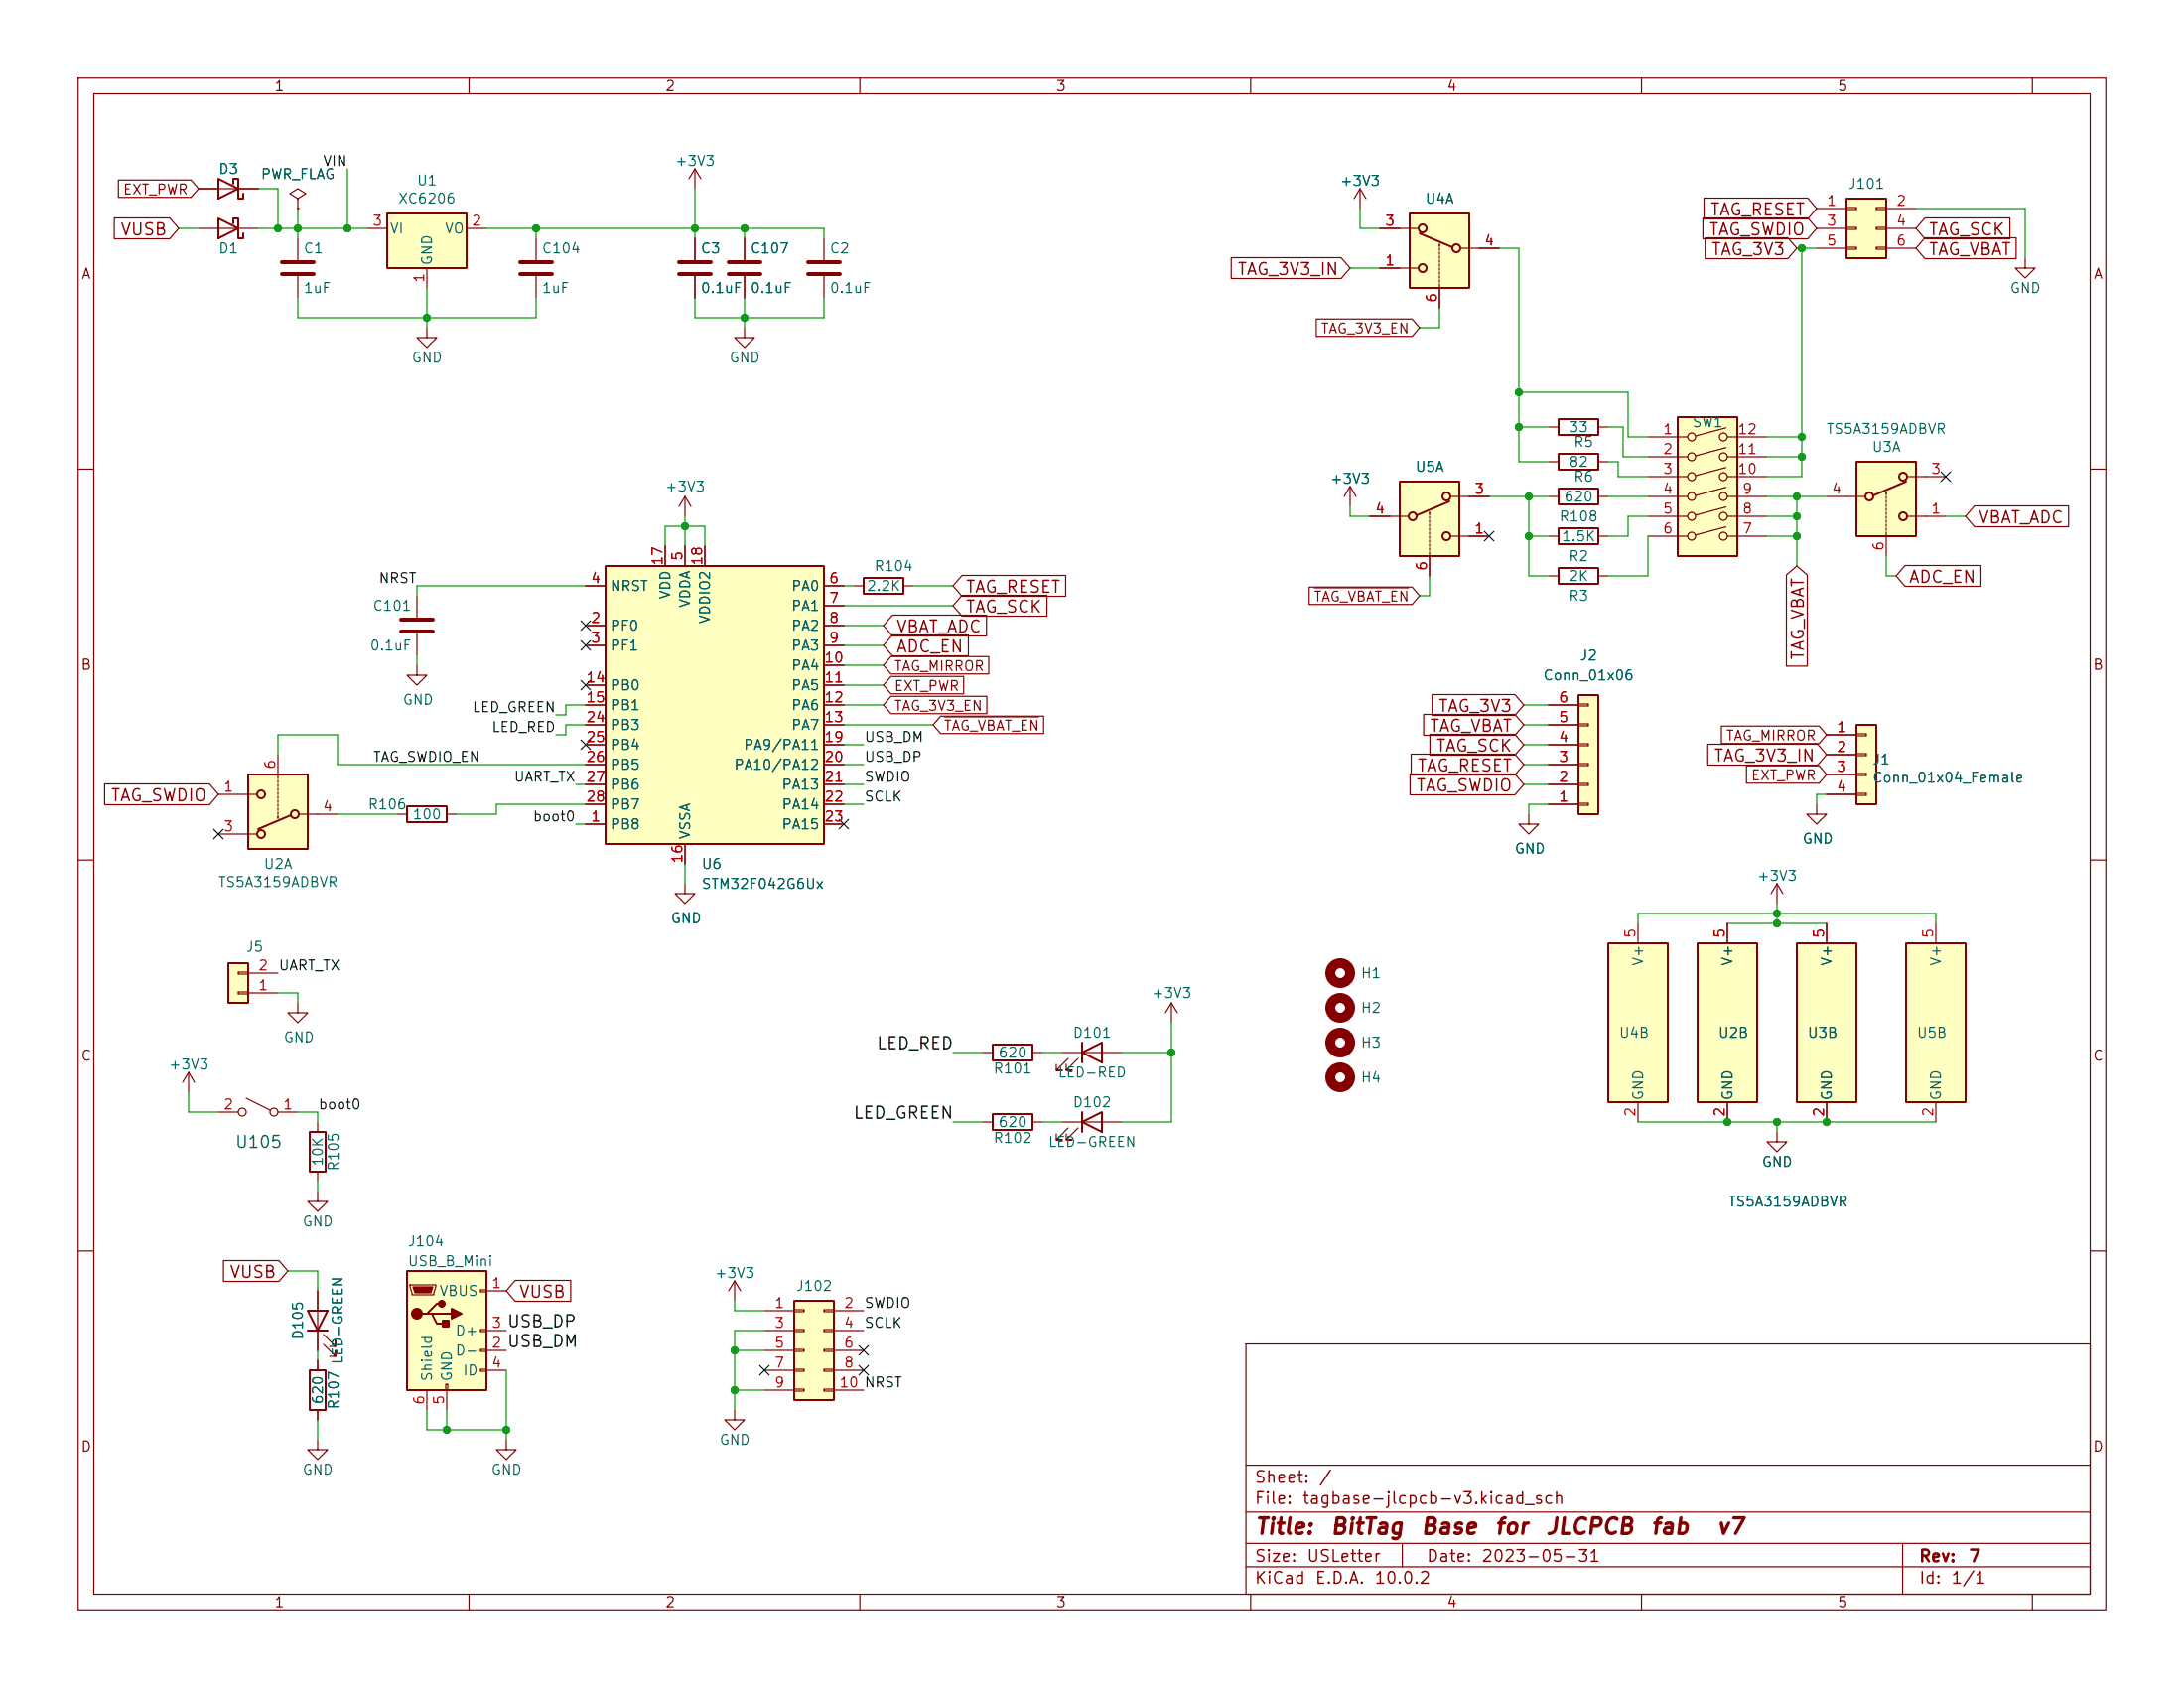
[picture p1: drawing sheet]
<svg xmlns="http://www.w3.org/2000/svg" width="279mm" height="216mm" viewBox="0 0 279 216" stroke-linecap="round" stroke-linejoin="round" font-family="sans-serif">
<g fill="none" stroke="#840000" stroke-width=".15">
<path d="M10 10h259.4v195.9h-259.4zM12 12h255.4v191.9h-255.4zM60 10v2M110 10v2M160 10v2M210 10v2M260 10v2M10 60h2M267.4 60h2M10 110h2M267.4 110h2M10 160h2"/>
<path d="M159.4 171.9h108v32h-108zM267.4 160h2M159.4 197.4h108M159.4 193.4h108M159.4 187.4h108M179.4 197.4v3M243.4 197.4v6.5M60 203.9v2M110 203.9v2M159.4 200.4h108M160 203.9v2M210 203.9v2"/>
<path d="M260 203.9v2"/>
</g>
<path d="M201.9 88.9h2.6v15.2h-2.6z" fill="#ffffc2"/>
<path d="M201.9 88.9h2.6v15.2h-2.6zM39.6 175.3h2.1v5h-2.1z" fill="none" stroke="#840000" stroke-width=".25"/>
<g fill="none" stroke="#840000" stroke-width=".15">
<path d="M198.1 97.8h3.8M198.1 95.3h3.8M198.1 92.7h3.8M198.1 90.2h3.8M201.9 97.7h1.3v.2h-1.3zM201.9 95.1h1.3v.3h-1.3zM201.9 92.6h1.3v.2h-1.3zM201.9 90h1.3v.3h-1.3zM198.1 102.9h3.8M198.1 100.3h3.8M201.9 102.7h1.3v.3h-1.3zM201.9 100.2h1.3v.3h-1.3z"/>
<path d="M40.6 174v1.3M40.6 180.3v1.3"/>
</g>
<path d="M52.1 162.6h10.1v15.2h-10.1z" fill="#ffffc2"/>
<path d="M52.1 162.6h10.1v15.2h-10.1zM54.6 168h.6l.7 1.3h1.2M55.2 168h2.6M56.5 166.8h-.6l-1.3 1.2h-.6" fill="none" stroke="#840000" stroke-width=".25"/>
<g fill="none" stroke="#840000" stroke-width=".15">
<path d="M38.1 25.4l1-.6-1-.7-1 .7 1 .6v1.3M38.1 26.7h.1M52.5 164.3h3.3v.3l-.3 1h-2.8zM54.6 177.8v2.5M57 177h.3v.8h-.3zM57.1 177.8v2.5M61.5 165h.7v.2h-.7zM61.5 170.1h.7v.2h-.7zM61.5 172.6h.7v.2h-.7zM61.5 175.1h.7v.3h-.7zM62.2 165.1h2.6M62.2 172.7h2.6"/>
<path d="M62.2 170.2h2.6M62.2 175.3h2.6M64.8 184.2v1.2h-1.3l1.3 1.3 1.2-1.3h-1.2"/>
</g>
<path d="M52.8 164.6h2.6l-.3 .8h-2z" fill="#840000" stroke="#840000" stroke-width=".15"/>
<g fill="#840000" stroke="#840000" stroke-width=".25">
<path d="M56.6 168.9h.8v.8h-.8z"/>
<path d="M57.8 167.4l1.3 .6-1.3 .7z"/>
<circle cx="53.3" cy="168" r=".63"/>
<circle cx="56.5" cy="166.8" r=".38"/>
</g>
<path d="M237.5 59.1h7.6v9.5h-7.6z" fill="#ffffc2"/>
<g fill="none" stroke="#840000" stroke-width=".15">
<path d="M233.7 63.5h4.8M241.3 63v.2M241.3 63.5v.3M241.3 64v.3M241.3 64.5v.3M241.3 65v.3M241.3 65.5v.3M241.3 66v.3M241.3 66.5v.3M241.3 67.1v.2M241.3 67.6v.2M241.3 68.1v3"/>
<path d="M244.1 61h4.8M244.1 66h4.8M27.9 142.2h2.6M31.5 140.5l3 1.5M35.6 142.2h2.5M40.6 152.4v1.3h-1.2l1.2 1.2 1.3-1.2h-1.3"/>
<circle cx="31" cy="142.2" r=".51"/>
<circle cx="35.1" cy="142.2" r=".51"/>
</g>
<g fill="none" stroke="#840000" stroke-width=".25">
<path d="M237.5 59.1h7.6v9.5h-7.6zM243.8 61.6l-4.2 1.8"/>
<circle cx="239.1" cy="63.5" r=".51"/>
<circle cx="243.5" cy="61" r=".51"/>
<circle cx="243.5" cy="66" r=".51"/>
</g>
<path d="M214.6 53.3h7.6v17.8h-7.6z" fill="#ffffc2"/>
<g fill="none" stroke="#840000" stroke-width=".15">
<path d="M210.8 55.9h5.1M210.8 58.4h5.1M220.8 54.7l-3.9 1.1M220.8 57.3l-3.9 1M220.8 59.8l-3.9 1M221 55.9h5.1M221 58.4h5.1M210.8 61h5.1M210.8 63.5h5.1M210.8 66h5.1M210.8 68.6h5.1M220.8 62.3l-3.9 1.1"/>
<path d="M220.8 64.8l-3.9 1.1M220.8 67.4l-3.9 1M221 61h5.1M221 63.5h5.1M221 66h5.1M221 68.6h5.1M24.1 137.2l.8 1.2M24.1 137.2l-.7 1.2M24.1 137.2v2.5M40.6 143.5v1.3M40.6 149.9v1.2"/>
<circle cx="216.4" cy="55.9" r=".51"/>
<circle cx="216.4" cy="58.4" r=".51"/>
<circle cx="220.5" cy="58.4" r=".51"/>
<circle cx="220.5" cy="55.9" r=".51"/>
<circle cx="216.4" cy="61" r=".51"/>
<circle cx="216.4" cy="63.5" r=".51"/>
<circle cx="216.4" cy="66" r=".51"/>
<circle cx="216.4" cy="68.6" r=".51"/>
<circle cx="220.5" cy="66" r=".51"/>
<circle cx="220.5" cy="63.5" r=".51"/>
<circle cx="220.5" cy="61" r=".51"/>
<circle cx="220.5" cy="68.6" r=".51"/>
</g>
<path d="M214.6 53.3h7.6v17.8h-7.6zM39.6 144.8h2.1v5.1h-2.1z" fill="none" stroke="#840000" stroke-width=".25"/>
<path d="M101.6 166.4h5.1v12.7h-5.1z" fill="#ffffc2"/>
<path d="M127 133.6h5.1v2h-5.1zM127 142.5h5.1v2h-5.1zM101.6 166.4h5.1v12.7h-5.1z" fill="none" stroke="#840000" stroke-width=".25"/>
<g fill="none" stroke="#840000" stroke-width=".15">
<path d="M125.7 134.6h1.3M132.1 134.6h1.2M125.7 143.5h1.3M132.1 143.5h1.2M94 163.8l-.8 1.3M94 163.8l.7 1.3M94 163.8v2.6M97.8 167.6h3.8M97.8 170.2h3.8M97.8 172.7h3.8M97.8 175.3h3.8M97.8 177.8h3.8"/>
<path d="M101.6 167.5h1.3v.3h-1.3zM101.6 170.1h1.3v.2h-1.3zM101.6 172.6h1.3v.2h-1.3zM101.6 175.1h1.3v.3h-1.3zM101.6 177.7h1.3v.2h-1.3zM105.4 167.5h1.3v.3h-1.3zM105.4 170.1h1.3v.2h-1.3zM105.4 172.6h1.3v.2h-1.3zM105.4 175.1h1.3v.3h-1.3zM105.4 177.7h1.3v.2h-1.3zM106.7 167.6h3.8M106.7 170.2h3.8"/>
<path d="M106.7 172.7h3.8M106.7 175.3h3.8M106.7 177.8h3.8M94 180.3v1.3h1.2l-1.2 1.3-1.3-1.3h1.3"/>
</g>
<path d="M236.2 25.4h5.1v7.6h-5.1z" fill="#ffffc2"/>
<path d="M236.2 25.4h5.1v7.6h-5.1zM110.5 73.9h5.1v2h-5.1z" fill="none" stroke="#840000" stroke-width=".25"/>
<g fill="none" stroke="#840000" stroke-width=".15">
<path d="M232.4 26.7h3.8M232.4 29.2h3.8M232.4 31.8h3.8M236.2 26.5h1.3v.3h-1.3zM236.2 29.1h1.3v.2h-1.3zM236.2 31.6h1.3v.3h-1.3zM240 26.5h1.3v.3h-1.3zM240 29.1h1.3v.2h-1.3zM240 31.6h1.3v.3h-1.3zM241.3 26.7h3.8M241.3 29.2h3.8M241.3 31.8h3.8"/>
<path d="M259.1 33v1.3h1.2l-1.2 1.3-1.3-1.3h1.3M109.2 74.9h1.3M115.6 74.9h1.2M227.3 113l-.7 1.3M227.3 113l.8 1.3M227.3 113v2.6M149.9 128.3l-.8 1.2M149.9 128.3l.7 1.2M149.9 128.3v2.5"/>
</g>
<g fill="none" stroke="#840000" stroke-width="1.3">
<circle cx="171.4" cy="128.9" r="1.27"/>
<circle cx="171.4" cy="124.5" r="1.27"/>
<circle cx="171.4" cy="133.3" r="1.27"/>
<circle cx="171.4" cy="137.8" r="1.27"/>
</g>
<path d="M77.5 72.4h27.9v35.6h-27.9z" fill="#ffffc2"/>
<path d="M77.5 72.4h27.9v35.6h-27.9z" fill="none" stroke="#840000" stroke-width=".25"/>
<g fill="none" stroke="#840000" stroke-width=".15">
<path d="M53.3 76.2v2.8M74.9 74.9h2.6M85.1 69.9v2.5M87.6 63.5v2.5M87.6 69.9v2.5M87.6 63.5l-.7 1.3M87.6 63.5l.8 1.3M90.2 69.9v2.5M105.4 74.9h2.5M105.4 77.5h2.5M53.3 85.1v1.3h1.3l-1.3 1.2-1.2-1.2h1.2M53.3 81v2.8"/>
<path d="M74.9 80h2.6M74.9 82.6h2.6M74.9 87.6h2.6M74.9 90.2h2.6M74.9 92.7h2.6M74.9 95.3h2.6M74.9 97.8h2.6M105.4 80h2.5M105.4 82.6h2.5M105.4 85.1h2.5M105.4 87.6h2.5M105.4 90.2h2.5"/>
<path d="M105.4 92.7h2.5M105.4 95.3h2.5M105.4 97.8h2.5M74.9 105.4h2.6M74.9 100.3h2.6M74.9 102.9h2.6M87.6 108v2.5M105.4 105.4h2.5M105.4 100.3h2.5M105.4 102.9h2.5M227.3 144.8v1.3h1.3l-1.3 1.2-1.2-1.2h1.2"/>
</g>
<path d="M51.3 79.2h4.1M51.3 80.8h4.1" fill="none" stroke="#840000" stroke-width=".51"/>
<path d="M217.2 120.7h7.6v20.3h-7.6z" fill="#ffffc2"/>
<path d="M217.2 120.7h7.6v20.3h-7.6z" fill="none" stroke="#840000" stroke-width=".25"/>
<path d="M95.2 30.5v2.8M95.2 35.3v2.8M221 118.1v2.6M221 141v2.5" fill="none" stroke="#840000" stroke-width=".15"/>
<path d="M93.2 33.5h4.1M93.2 35.1h4.1" fill="none" stroke="#840000" stroke-width=".51"/>
<path d="M205.7 120.7h7.7v20.3h-7.7z" fill="#ffffc2"/>
<path d="M205.7 120.7h7.7v20.3h-7.7z" fill="none" stroke="#840000" stroke-width=".25"/>
<path d="M88.9 21.6l-.8 1.3M88.9 21.6l.8 1.3M88.9 21.6v2.5M105.4 30.5v2.8M105.4 35.3v2.8M174 24.1l-.8 1.3M174 24.1l.8 1.3M174 24.1v2.6M209.5 118.1v2.6M209.5 141v2.5" fill="none" stroke="#840000" stroke-width=".15"/>
<path d="M103.4 33.5h4M103.4 35.1h4" fill="none" stroke="#840000" stroke-width=".51"/>
<path d="M237.5 92.7h2.5v10.2h-2.5z" fill="#ffffc2"/>
<path d="M237.5 92.7h2.5v10.2h-2.5z" fill="none" stroke="#840000" stroke-width=".25"/>
<path d="M172.7 62.2l-.7 1.3M172.7 62.2l.8 1.3M172.7 62.2v2.6M233.7 94h3.8M233.7 96.5h3.8M233.7 99.1h3.8M237.5 93.9h1.3v.2h-1.3zM237.5 96.4h1.3v.2h-1.3zM237.5 98.9h1.3v.3h-1.3zM232.4 102.9v1.2h1.3l-1.3 1.3-1.3-1.3h1.3M233.7 101.6h3.8M237.5 101.5h1.3v.2h-1.3z" fill="none" stroke="#840000" stroke-width=".15"/>
<path d="M179.1 61.6h7.6v9.5h-7.6z" fill="#ffffc2"/>
<g fill="none" stroke="#840000" stroke-width=".15">
<path d="M198.1 59.1h1.3M204.5 59.1h1.2M175.3 66h4.8M182.9 65.5v.3M182.9 66v.3M182.9 66.5v.3M182.9 67.1v.2M182.9 67.6v.2M182.9 68.1v.2M182.9 68.6v.2M182.9 69.1v.2M182.9 69.6v.3"/>
<path d="M182.9 70.1v.3M182.9 70.6v3.1M185.7 63.5h4.8M185.7 68.6h4.8M198.1 63.5h1.3M198.1 68.6h1.3M198.1 73.7h1.3M204.5 63.5h1.2M204.5 68.6h1.2M204.5 73.7h1.2M195.6 104.1v1.3h1.2l-1.2 1.3-1.3-1.3h1.3"/>
</g>
<g fill="none" stroke="#840000" stroke-width=".25">
<path d="M199.4 58h5.1v2.1h-5.1zM179.1 61.6h7.6v9.5h-7.6zM185.4 64.1l-4.2 1.8M199.4 72.6h5.1v2.1h-5.1zM199.4 67.6h5.1v2h-5.1zM199.4 62.5h5.1v2h-5.1z"/>
<circle cx="180.7" cy="66" r=".51"/>
<circle cx="185" cy="68.6" r=".51"/>
<circle cx="185" cy="63.5" r=".51"/>
</g>
<path d="M29.2 123.2h2.5v5.1h-2.5z" fill="#ffffc2"/>
<path d="M199.4 53.6h5.1v2h-5.1zM29.2 123.2h2.5v5.1h-2.5z" fill="none" stroke="#840000" stroke-width=".25"/>
<path d="M198.1 54.6h1.3M204.5 54.6h1.2M30.5 126.9h1.2v.2h-1.2zM30.5 124.3h1.2v.3h-1.2zM31.7 127h3.9M31.7 124.5h3.9" fill="none" stroke="#840000" stroke-width=".15"/>
<path d="M31.7 99.1h7.7v9.5h-7.7z" fill="#ffffc2"/>
<g fill="none" stroke="#840000" stroke-width=".15">
<path d="M35.6 96.5v3.1M35.6 99.8v.3M27.9 106.7h4.9M27.9 101.6h4.9M35.6 100.3v.3M35.6 100.8v.3M35.6 101.3v.3M35.6 101.9v.2M35.6 102.4v.2M35.6 102.9v.2M35.6 103.4v.2M35.6 103.9v.2"/>
<path d="M35.6 104.4v.2M38.4 104.1h4.8M38.1 128.3v1.2h1.3l-1.3 1.3-1.3-1.3h1.3M40.6 184.2v1.2h1.3l-1.3 1.3-1.2-1.3h1.2"/>
</g>
<g fill="none" stroke="#840000" stroke-width=".25">
<path d="M31.7 99.1h7.7v9.5h-7.7zM37.2 104.3l-4.2 1.7"/>
<circle cx="33.4" cy="106.7" r=".51"/>
<circle cx="33.4" cy="101.6" r=".51"/>
<circle cx="37.7" cy="104.1" r=".51"/>
</g>
<path d="M180.3 27.3h7.7v9.5h-7.7z" fill="#ffffc2"/>
<g fill="none" stroke="#840000" stroke-width=".15">
<path d="M25.4 29.2h7.6M25.4 24.1h7.6M88.9 30.5v2.8M88.9 35.3v2.8M176.5 29.2h4.9M176.5 34.3h4.9M184.1 31.2v.3M184.1 31.8v.2M184.1 32.3v.2M184.1 32.8v.2M184.1 33.3v.2M184.1 33.8v.2"/>
<path d="M184.1 34.3v.2M184.1 34.8v.3M184.1 35.3v.3M184.1 35.8v.3M184.1 36.3v3.1M186.9 31.8h4.9M95.2 41.9v1.3h1.3l-1.3 1.3-1.2-1.3h1.2M87.6 113v1.3h1.3l-1.3 1.3-1.2-1.3h1.2M135.9 134.6h7.6M136.7 135.4l-1.6 1.5h.8h-.8v-.8M137.9 135.4l-1.5 1.5h.8h-.8v-.8M135.9 143.5h7.6"/>
<path d="M136.7 144.3l-1.6 1.5h.8h-.8v-.8M137.9 144.3l-1.5 1.5h.8h-.8v-.8M40.6 165.1v7.6M41.4 172l1.5 1.5v-.8v.8h-.7M41.4 170.7l1.5 1.5v-.7v.7h-.7"/>
</g>
<g fill="none" stroke="#840000" stroke-width=".25">
<path d="M27.9 22.9l2.6 1.2-2.6 1.3zM27.9 27.9l2.6 1.3-2.6 1.3zM29.8 23.5v-.6h.7v2.5h.6v-.6M29.8 28.6v-.7h.7v2.6h.6v-.7M180.3 27.3h7.7v9.5h-7.7zM181.6 29.8l4.2 1.8M138.4 134.6l2.6-1.2v2.5zM138.4 133.4v2.5M138.4 143.5l2.6-1.3v2.6zM138.4 142.2v2.6M39.4 167.6h2.5l-1.3 2.6zM39.4 170.2h2.5"/>
<circle cx="182" cy="29.2" r=".51"/>
<circle cx="182" cy="34.3" r=".51"/>
<circle cx="186.3" cy="31.8" r=".51"/>
</g>
<path d="M86.9 33.5h4M86.9 35.1h4" fill="none" stroke="#840000" stroke-width=".51"/>
<path d="M243.8 120.7h7.7v20.3h-7.7z" fill="#ffffc2"/>
<path d="M243.8 120.7h7.7v20.3h-7.7z" fill="none" stroke="#840000" stroke-width=".25"/>
<path d="M247.6 118.1v2.6M247.6 141v2.5" fill="none" stroke="#840000" stroke-width=".15"/>
<path d="M229.9 120.7h7.6v20.3h-7.6z" fill="#ffffc2"/>
<path d="M52.1 103.1h5v2.1h-5zM229.9 120.7h7.6v20.3h-7.6z" fill="none" stroke="#840000" stroke-width=".25"/>
<path d="M68.6 30.5v2.8M68.6 35.3v2.8M50.8 104.1h1.3M57.1 104.1h1.3M233.7 118.1v2.6M233.7 141v2.5" fill="none" stroke="#840000" stroke-width=".15"/>
<path d="M66.5 33.5h4.1M66.5 35.1h4.1" fill="none" stroke="#840000" stroke-width=".51"/>
<path d="M49.5 27.3h10.2v7h-10.2z" fill="#ffffc2"/>
<path d="M49.5 27.3h10.2v7h-10.2z" fill="none" stroke="#840000" stroke-width=".25"/>
<g fill="none" stroke="#840000" stroke-width=".15">
<path d="M14.6 27.9h7.1l1.2 1.3-1.2 1.3h-7.1zM15.1 23h9.3l1 1.1-1 1.1h-9.3zM25.4 24.1h2.5M30.5 24.1h2.5M38.1 26.7h.1M38.1 30.5v2.8M38.1 35.3v2.8M47 29.2h2.5M54.6 34.3v2.5M59.7 29.2h2.5M88.9 30.5v2.8M88.9 35.3v2.8"/>
<path d="M95.2 30.5v2.8M95.2 35.3v2.8M157.5 33h14.1l1.1 1.3-1.1 1.3h-14.1zM176.5 29.2h2.6M176.5 34.3h2.6M184.1 36.8v2.6M189.2 31.8h2.6M217.9 27.9h13.4l1.1 1.3-1.1 1.3h-13.4zM218 25.3h13.3l1.1 1.4-1.1 1.3h-13.3zM218.1 30.4h10.6l1.2 1.4-1.2 1.3h-10.6zM246.3 27.9h10.8v2.6h-10.8l-1.2-1.3zM246.3 30.4h11.6v2.7h-11.6l-1.2-1.3z"/>
<path d="M54.6 41.9v1.3h1.3l-1.3 1.3-1.3-1.3h1.3M168.4 40.8h12.3l.9 1.1-.9 1.1h-12.3zM74.9 74.9h2.6M85.1 69.9v2.5M87.6 69.9v2.5M90.2 69.9v2.5M105.4 74.9h2.5M105.4 77.5h2.5M114.2 78.7h12v2.6h-12l-1.2-1.3zM123.1 76.1h10.8v2.7h-10.8l-1.2-1.3zM123.1 73.6h13.2v2.7h-13.2l-1.2-1.4zM167.5 75.1h13.2l.9 1.1-.9 1.1h-13.2z"/>
<path d="M168.1 75.2h12.1M175.3 66h2.5M182.9 71.1v2.6M188 68.6h2.5M188 63.5h2.5M228.5 73.5l1.4-1.1 1.3 1.1v11.7h-2.7zM243.7 72.3h9.7v2.7h-9.7l-1.1-1.3zM252.6 64.7h12v2.7h-12l-1.1-1.4zM74.9 97.8h2.6M74.9 95.3h2.6M74.9 92.7h2.6M74.9 90.2h2.6"/>
<path d="M74.9 80h2.6M74.9 82.6h2.6M74.9 87.6h2.6M105.4 97.8h2.5M105.4 95.3h2.5M105.4 92.7h2.5M105.4 90.2h2.5M105.4 80h2.5M105.4 82.6h2.5M105.4 85.1h2.5M105.4 87.6h2.5M114 86.5h9.3v2.2h-9.3l-1-1.1z"/>
<path d="M114 89.1h12.2v2.2h-12.2l-1-1.1zM114 84h12.5v2.2h-12.5l-1-1.1zM114.2 81.2h9.7v2.7h-9.7l-1.2-1.3zM120.3 91.6h13.2v2.2h-13.2l-.9-1.1zM120.8 91.7h12.1M180.4 99h13.4l1.1 1.3-1.1 1.4h-13.4zM180.5 96.5h13.3l1.1 1.3-1.1 1.3h-13.3zM182.1 91.4h11.7l1.1 1.3-1.1 1.3h-11.7zM182.9 93.9h10.9l1.1 1.4-1.1 1.3h-10.9zM183.2 88.8h10.6l1.1 1.4-1.1 1.3h-10.6zM198.1 97.8h3.8M198.1 95.3h3.8"/>
<path d="M198.1 92.7h3.8M198.1 90.2h3.8M218.5 95.2h14l1.2 1.3-1.2 1.4h-14zM220.2 92.9h12.5l1 1.1-1 1.1h-12.5zM223.4 97.9h9.3l1 1.2-1 1.1h-9.3zM233.7 94h3.8M233.7 96.5h3.8M233.7 99.1h3.8M13.4 100.3h13.4l1.1 1.3-1.1 1.3h-13.4zM74.9 102.9h2.6M74.9 100.3h2.6M74.9 105.4h2.6"/>
<path d="M87.6 108v2.5M105.4 102.9h2.5M105.4 100.3h2.5M105.4 105.4h2.5M198.1 102.9h3.8M198.1 100.3h3.8M221 118.1v2.6M233.7 118.1v2.6M233.7 101.6h3.8M221 141v2.5M233.7 141v2.5M28.6 161.2h7.1l1.1 1.4-1.1 1.3h-7.1z"/>
<path d="M40.6 165.1v2.5M40.6 170.2v2.5M40.6 174v1.3M65.9 163.8h7.1v2.6h-7.1l-1.1-1.3zM40.6 180.3v1.3"/>
</g>
<path d="M36.1 33.5h4M36.1 35.1h4" fill="none" stroke="#840000" stroke-width=".51"/>
<g fill="none" stroke="#009600" stroke-width=".15">
<path d="M22.9 29.2h2.5M33 29.2h14M33 24.1h2.6v5.1M38.1 26.7v3.8M38.1 38.1v2.5h30.5v-2.5M44.4 21.6v7.6M54.6 36.8v5.1M62.2 29.2h43.2v1.3M68.6 29.2v1.3M88.9 38.1v2.5h16.5v-2.5M88.9 24.1v6.4M95.2 29.2v1.3"/>
<path d="M95.2 38.1v3.8M172.7 34.3h3.8M174 26.7v2.5h2.5M184.1 39.4v2.5h-2.5M191.8 31.8h2.5v27.3h3.8M229.9 31.8h2.5M230.5 31.8v29.2h-4.4M245.1 26.7h14v6.3M194.3 50.2h14v5.7h2.5M194.3 54.6h3.8M205.7 54.6h1.9v3.8h3.2M205.7 59.1h1.3v1.9h3.8"/>
<path d="M226.1 58.4h4.4M226.1 55.9h4.4M74.9 74.9h-21.6v1.3M85.1 69.9v-2.6h5.1v2.6M87.6 66v3.9M107.9 74.9h1.3M107.9 77.5h14M116.8 74.9h5.1M172.7 64.8v1.2h2.6M182.9 73.7v2.5h-1.3M190.5 63.5h7.6M195.6 63.5v10.2h2.5"/>
<path d="M195.6 68.6h2.5M205.7 63.5h5.1M210.8 66h-2.5v2.6h-2.6M210.8 68.6v5.1h-5.1M226.1 63.5h7.6M226.1 66h3.8M226.1 68.6h3.8M229.9 63.5v8.9M241.3 71.1v2.6h1.3M248.9 66h2.6M35.6 96.5v-2.5h7.6v3.8h31.7M53.3 83.8v1.3"/>
<path d="M74.9 92.7h-2.5v1.3h-1.3M74.9 90.2h-2.5v1.2h-1.3M107.9 97.8h2.6M107.9 95.3h2.6M107.9 90.2h5.1M107.9 92.7h11.5M107.9 80h5.1M107.9 82.6h5.1M107.9 87.6h5.1M107.9 85.1h5.1M194.9 97.8h3.2M194.9 95.3h3.2"/>
<path d="M194.9 90.2h3.2M194.9 92.7h3.2M43.2 104.1h7.6M73.7 100.3h1.2M73.7 105.4h1.2M74.9 102.9h-11.4v1.2h-5.1M87.6 110.5v2.5M107.9 100.3h2.6M107.9 102.9h2.6M194.9 100.3h3.2M198.1 102.9h-2.5v1.2M209.5 118.1v-1.3h38.1v1.3"/>
<path d="M221 118.1h12.7M227.3 115.6v2.5M233.7 101.6h-1.3v1.3M24.1 139.7v2.5h3.8M35.6 127h2.5v1.3M121.9 134.6h3.8M133.3 134.6h2.6M143.5 134.6h6.4M149.9 130.8v12.7h-6.4M38.1 142.2h2.5v1.3M40.6 151.1v1.3M121.9 143.5h3.8"/>
<path d="M133.3 143.5h2.6M209.5 143.5h38.1M227.3 143.5v1.3M36.8 162.6h3.8v2.5M40.6 172.7v1.3M64.8 175.3v8.9M94 172.7h3.8M94 166.4v1.2h3.8M94 177.8h3.8M97.8 170.2h-3.8v10.1M40.6 181.6v2.6M54.6 180.3v2.6h10.2"/>
<path d="M57.1 180.3v2.6"/>
</g>
<g fill="none" stroke="#000084" stroke-width=".15">
<path d="M74.3 79.4l1.2 1.2M75.5 79.4l-1.2 1.2M189.9 68l1.2 1.2M191.1 68l-1.2 1.2M248.3 60.4l1.2 1.2M249.5 60.4l-1.2 1.2M74.3 87l1.2 1.2M74.3 81.9l1.2 1.3M74.3 94.6l1.2 1.3M75.5 87l-1.2 1.2M75.5 81.9l-1.2 1.3M75.5 94.6l-1.2 1.3"/>
<path d="M27.3 106.1l1.2 1.2M28.5 106.1l-1.2 1.2M107.3 104.8l1.3 1.2M108.6 104.8l-1.3 1.2M97.2 174.7l1.2 1.2M98.4 174.7l-1.2 1.2M109.9 172.1l1.2 1.2M109.9 174.7l1.2 1.2M111.1 172.1l-1.2 1.2M111.1 174.7l-1.2 1.2"/>
</g>
<g fill="#009600" stroke="#009600" stroke-width=".13">
<circle cx="230.5" cy="58.4" r=".46"/>
<circle cx="230.5" cy="55.9" r=".46"/>
<circle cx="229.9" cy="63.5" r=".46"/>
<circle cx="229.9" cy="68.6" r=".46"/>
<circle cx="229.9" cy="66" r=".46"/>
<circle cx="230.5" cy="31.8" r=".46"/>
<circle cx="227.3" cy="116.8" r=".46"/>
<circle cx="227.3" cy="118.1" r=".46"/>
<circle cx="149.9" cy="134.6" r=".46"/>
<circle cx="227.3" cy="143.5" r=".46"/>
<circle cx="233.7" cy="143.5" r=".46"/>
<circle cx="221" cy="143.5" r=".46"/>
<circle cx="195.6" cy="63.5" r=".46"/>
<circle cx="194.3" cy="50.2" r=".46"/>
<circle cx="194.3" cy="54.6" r=".46"/>
<circle cx="195.6" cy="68.6" r=".46"/>
<circle cx="44.4" cy="29.2" r=".46"/>
<circle cx="38.1" cy="29.2" r=".46"/>
<circle cx="54.6" cy="40.6" r=".46"/>
<circle cx="35.6" cy="29.2" r=".46"/>
<circle cx="95.2" cy="40.6" r=".46"/>
<circle cx="88.9" cy="29.2" r=".46"/>
<circle cx="68.6" cy="29.2" r=".46"/>
<circle cx="95.2" cy="29.2" r=".46"/>
<circle cx="87.6" cy="67.3" r=".46"/>
<circle cx="94" cy="177.8" r=".46"/>
<circle cx="94" cy="172.7" r=".46"/>
<circle cx="57.1" cy="182.9" r=".46"/>
<circle cx="64.8" cy="182.9" r=".46"/>
</g>
<g font-size="2" fill="#840000">
<text x="160.4" y="196.7">Title:</text>
<text x="170.1" y="196.7">BitTag</text>
<text x="181.6" y="196.7">Base</text>
<text x="191.1" y="196.7">for</text>
<text x="197.6" y="196.7">JLCPCB</text>
<text x="211.1" y="196.7">fab</text>
<text x="219.5" y="196.7">v7</text>
</g>
<g font-size="1.5" fill="#840000">
<text x="218.7" y="27.9">TAG_RESET</text>
<text x="15.3" y="30.5">VUSB</text>
<text x="158.2" y="35.6">TAG_3V3_IN</text>
<text x="218.5" y="30.5">TAG_SWDIO</text>
<text x="218.8" y="33">TAG_3V3</text>
<text x="246.6" y="30.5">TAG_SCK</text>
<text x="246.6" y="33">TAG_VBAT</text>
<text x="253" y="67.3">VBAT_ADC</text>
<text x="123.4" y="76.2">TAG_RESET</text>
<text x="244.1" y="74.9">ADC_EN</text>
<text x="114.6" y="83.8">ADC_EN</text>
<text x="114.6" y="81.3">VBAT_ADC</text>
<text x="123.4" y="78.7">TAG_SCK</text>
<text x="231.1" y="84.5" transform="rotate(-90 231.1 84.5)">TAG_VBAT</text>
<text x="182.8" y="94">TAG_VBAT</text>
<text x="183.9" y="91.4">TAG_3V3</text>
<text x="181.1" y="101.6">TAG_SWDIO</text>
<text x="181.2" y="99.1">TAG_RESET</text>
<text x="183.6" y="96.5">TAG_SCK</text>
<text x="219.2" y="97.8">TAG_3V3_IN</text>
<text x="14.1" y="102.9">TAG_SWDIO</text>
<text x="29.3" y="163.8">VUSB</text>
<text x="66.3" y="166.4">VUSB</text>
<text x="160.4" y="190">Sheet:</text>
<text x="168.6" y="190">/</text>
<text x="160.4" y="192.7">File:</text>
<text x="166.5" y="192.7">tagbase-jlcpcb-v3.kicad_sch</text>
<text x="160.4" y="202.9">KiCad</text>
<text x="160.4" y="200.1">Size:</text>
<text x="167.1" y="200.1">USLetter</text>
<text x="168.1" y="202.9">E.D.A.</text>
<text x="175.7" y="202.9">10.0.2</text>
<text x="182.4" y="200.1">Date:</text>
<text x="189.4" y="200.1">2023-05-31</text>
<text x="245.4" y="200.1">Rev:</text>
<text x="245.4" y="202.9">Id:</text>
<text x="249.5" y="202.9">1/1</text>
<text x="251.8" y="200.1">7</text>
</g>
<g font-size="1.5" fill="#0f0f0f">
<text x="112" y="134.6">LED_RED</text>
<text x="109.1" y="143.5">LED_GREEN</text>
<text x="64.8" y="172.7">USB_DM</text>
<text x="64.8" y="170.1">USB_DP</text>
</g>
<text font-size="1.5" fill="#006464" x="30" y="147.2">U105</text>
<g font-size="1.3" fill="#840000">
<text x="35" y="12">1</text>
<text x="85" y="12">2</text>
<text x="135" y="12">3</text>
<text x="185" y="12">4</text>
<text x="235" y="12">5</text>
<text x="15.6" y="25.2">EXT_PWR</text>
<text x="10.3" y="36">A</text>
<text x="267.7" y="36">A</text>
<text x="168.9" y="43">TAG_3V3_EN</text>
<text x="168" y="77.3">TAG_VBAT_EN</text>
<text x="10.3" y="86">B</text>
<text x="114.3" y="88.7">EXT_PWR</text>
<text x="114.3" y="86.2">TAG_MIRROR</text>
<text x="267.7" y="86">B</text>
<text x="114.3" y="91.2">TAG_3V3_EN</text>
<text x="120.6" y="93.8">TAG_VBAT_EN</text>
<text x="220.7" y="95">TAG_MIRROR</text>
<text x="223.9" y="100.1">EXT_PWR</text>
<text x="10.3" y="136">C</text>
<text x="267.7" y="136">C</text>
<text x="10.3" y="186">D</text>
<text x="267.7" y="186">D</text>
<text x="35" y="205.9">1</text>
<text x="85" y="205.9">2</text>
<text x="135" y="205.9">3</text>
<text x="185" y="205.9">4</text>
<text x="235" y="205.9">5</text>
</g>
<g font-size="1.3" fill="#006464">
<text x="27.9" y="22.6">D3</text>
<text x="33.3" y="23.2">PWR_FLAG</text>
<text x="86.3" y="21.5">+3V3</text>
<text x="50.8" y="26.3">XC6206</text>
<text x="53.2" y="24">U1</text>
<text x="171.3" y="24.1">+3V3</text>
<text x="182.2" y="26.4">U4A</text>
<text x="236.4" y="24.5">J101</text>
<text x="27.9" y="32.7">D1</text>
<text x="38.7" y="32.7">C1</text>
<text x="49.8" y="30.2">VI</text>
<text x="55.6" y="34" transform="rotate(-90 55.6 34)">GND</text>
<text x="56.8" y="30.2">VO</text>
<text x="69.2" y="32.7">C104</text>
<text x="89.5" y="32.7">C3</text>
<text x="95.9" y="32.7">C107</text>
<text x="106.1" y="32.7">C2</text>
<text x="38.7" y="37.8">1uF</text>
<text x="69.2" y="37.8">1uF</text>
<text x="89.5" y="37.8">0.1uF</text>
<text x="95.9" y="37.8">0.1uF</text>
<text x="106.1" y="37.8">0.1uF</text>
<text x="257" y="37.8">GND</text>
<text x="52.6" y="46.7">GND</text>
<text x="93.2" y="46.7">GND</text>
<text x="200.6" y="55.6">33</text>
<text x="201.2" y="57.5">R5</text>
<text x="216.4" y="54.9">SW1</text>
<text x="233.5" y="55.8">TS5A3159ADBVR</text>
<text x="239.4" y="58.1">U3A</text>
<text x="85" y="63.2">+3V3</text>
<text x="170.1" y="62.2">+3V3</text>
<text x="181" y="60.7">U5A</text>
<text x="200" y="64.5">620</text>
<text x="200.6" y="60">82</text>
<text x="201.2" y="61.9">R6</text>
<text x="199.4" y="67">R108</text>
<text x="199.7" y="69.6">1.5K</text>
<text x="78" y="75.9">NRST</text>
<text x="86.1" y="76.7" transform="rotate(-90 86.1 76.7)">VDD</text>
<text x="88.6" y="77.8" transform="rotate(-90 88.6 77.8)">VDDA</text>
<text x="101.1" y="75.9">PA0</text>
<text x="110.8" y="75.9">2.2K</text>
<text x="111.7" y="73.4">R104</text>
<text x="200.6" y="77.2">R3</text>
<text x="200.6" y="74.6">2K</text>
<text x="200.6" y="72.1">R2</text>
<text x="47.2" y="83.5">0.1uF</text>
<text x="47.6" y="78.4">C101</text>
<text x="78" y="81">PF0</text>
<text x="78" y="83.5">PF1</text>
<text x="91.1" y="79.9" transform="rotate(-90 91.1 79.9)">VDDIO2</text>
<text x="101.1" y="78.4">PA1</text>
<text x="101.1" y="81">PA2</text>
<text x="101.1" y="83.5">PA3</text>
<text x="78" y="88.6">PB0</text>
<text x="101.1" y="86.1">PA4</text>
<text x="101.1" y="88.6">PA5</text>
<text x="197.3" y="87.3">Conn_01x06</text>
<text x="202" y="84.8">J2</text>
<text x="51.4" y="90.5">GND</text>
<text x="78" y="91.1">PB1</text>
<text x="78" y="93.7">PB3</text>
<text x="101.1" y="91.1">PA6</text>
<text x="101.1" y="93.7">PA7</text>
<text x="78" y="96.2">PB4</text>
<text x="78" y="98.8">PB5</text>
<text x="78" y="101.3">PB6</text>
<text x="93.8" y="98.8">PA10/PA12</text>
<text x="95" y="96.2">PA9/PA11</text>
<text x="99.9" y="101.3">PA13</text>
<text x="239.5" y="98.1">J1</text>
<text x="239.5" y="100.4">Conn_01x04_Female</text>
<text x="47" y="103.8">R106</text>
<text x="52.7" y="105.1">100</text>
<text x="78" y="106.4">PB8</text>
<text x="78" y="103.8">PB7</text>
<text x="88.6" y="107.4" transform="rotate(-90 88.6 107.4)">VSSA</text>
<text x="99.9" y="103.8">PA14</text>
<text x="99.9" y="106.4">PA15</text>
<text x="27.8" y="113.8">TS5A3159ADBVR</text>
<text x="33.6" y="111.5">U2A</text>
<text x="89.7" y="111.5">U6</text>
<text x="193.7" y="109.5">GND</text>
<text x="224.7" y="113">+3V3</text>
<text x="230.5" y="108.2">GND</text>
<text x="85.7" y="118.4">GND</text>
<text x="89.7" y="114">STM32F042G6Ux</text>
<text x="31.4" y="122.1">J5</text>
<text x="174" y="125.4">H1</text>
<text x="210.5" y="123.6" transform="rotate(-90 210.5 123.6)">V+</text>
<text x="222" y="123.6" transform="rotate(-90 222 123.6)">V+</text>
<text x="234.7" y="123.6" transform="rotate(-90 234.7 123.6)">V+</text>
<text x="248.6" y="123.6" transform="rotate(-90 248.6 123.6)">V+</text>
<text x="147.2" y="128">+3V3</text>
<text x="174" y="129.9">H2</text>
<text x="21.5" y="137.1">+3V3</text>
<text x="36.2" y="133.6">GND</text>
<text x="127" y="137.6">R101</text>
<text x="127.6" y="135.6">620</text>
<text x="137.1" y="133.1">D101</text>
<text x="174" y="134.3">H3</text>
<text x="207" y="133.1">U4B</text>
<text x="219.7" y="133.1">U2B</text>
<text x="231.1" y="133.1">U3B</text>
<text x="245.1" y="133.1">U5B</text>
<text x="135.2" y="138.1">LED-RED</text>
<text x="137.1" y="141.9">D102</text>
<text x="174" y="138.8">H4</text>
<text x="210.5" y="140.8" transform="rotate(-90 210.5 140.8)">GND</text>
<text x="222" y="140.8" transform="rotate(-90 222 140.8)">GND</text>
<text x="234.7" y="140.8" transform="rotate(-90 234.7 140.8)">GND</text>
<text x="248.6" y="140.8" transform="rotate(-90 248.6 140.8)">GND</text>
<text x="41.6" y="149.3" transform="rotate(-90 41.6 149.3)">10K</text>
<text x="43.6" y="149.9" transform="rotate(-90 43.6 149.9)">R105</text>
<text x="127" y="146.5">R102</text>
<text x="127.6" y="144.5">620</text>
<text x="134" y="147">LED-GREEN</text>
<text x="225.3" y="149.6">GND</text>
<text x="221" y="154.6">TS5A3159ADBVR</text>
<text x="38.6" y="157.2">GND</text>
<text x="52.1" y="159.7">J104</text>
<text x="52.1" y="162.3">USB_B_Mini</text>
<text x="56.1" y="166.1">VBUS</text>
<text x="91.3" y="163.8">+3V3</text>
<text x="101.7" y="165.4">J102</text>
<text x="39.1" y="171.5" transform="rotate(-90 39.1 171.5)">D105</text>
<text x="58.2" y="173.7">D-</text>
<text x="58.2" y="171.2">D+</text>
<text x="41.6" y="179.7" transform="rotate(-90 41.6 179.7)">620</text>
<text x="44.2" y="174.6" transform="rotate(-90 44.2 174.6)">LED-GREEN</text>
<text x="55.6" y="176.8" transform="rotate(-90 55.6 176.8)">Shield</text>
<text x="58.1" y="176.8" transform="rotate(-90 58.1 176.8)">GND</text>
<text x="59.1" y="176.2">ID</text>
<text x="43.6" y="180.4" transform="rotate(-90 43.6 180.4)">R107</text>
<text x="91.9" y="185.1">GND</text>
<text x="38.6" y="188.9">GND</text>
<text x="62.7" y="188.9">GND</text>
</g>
<g font-size="1.3" fill="#0f0f0f">
<text x="41.2" y="21.6">VIN</text>
<text x="48.4" y="74.9">NRST</text>
<text x="60.3" y="91.4">LED_GREEN</text>
<text x="62.8" y="93.9">LED_RED</text>
<text x="110.5" y="95.2">USB_DM</text>
<text x="47.6" y="97.8">TAG_SWDIO_EN</text>
<text x="65.7" y="100.3">UART_TX</text>
<text x="110.5" y="97.8">USB_DP</text>
<text x="110.5" y="100.3">SWDIO</text>
<text x="68.1" y="105.4">boot0</text>
<text x="110.5" y="102.8">SCLK</text>
<text x="35.6" y="124.4">UART_TX</text>
<text x="40.6" y="142.2">boot0</text>
<text x="110.5" y="167.6">SWDIO</text>
<text x="110.5" y="170.1">SCLK</text>
</g>
<g font-size="1.3" fill="#a90000">
<text x="47.6" y="29.2">3</text>
<text x="60.3" y="29.2">2</text>
<text x="177.1" y="29.2">3</text>
<text x="233.6" y="26.6">1</text>
<text x="233.6" y="29.2">3</text>
<text x="242.5" y="26.6">2</text>
<text x="242.5" y="29.2">4</text>
<text x="177.1" y="34.3">1</text>
<text x="189.8" y="31.7">4</text>
<text x="233.6" y="31.7">5</text>
<text x="242.5" y="31.7">6</text>
<text x="54.6" y="36.3" transform="rotate(-90 54.6 36.3)">1</text>
<text x="184.1" y="38.8" transform="rotate(-90 184.1 38.8)">6</text>
<text x="212.7" y="55.9">1</text>
<text x="212.7" y="58.4">2</text>
<text x="222.2" y="58.4">11</text>
<text x="222.2" y="55.9">12</text>
<text x="188.5" y="63.5">3</text>
<text x="212.7" y="60.9">3</text>
<text x="212.7" y="63.5">4</text>
<text x="222.2" y="60.9">10</text>
<text x="222.8" y="63.5">9</text>
<text x="234.2" y="63.5">4</text>
<text x="246.9" y="60.9">3</text>
<text x="87.6" y="71.8" transform="rotate(-90 87.6 71.8)">5</text>
<text x="175.8" y="66">4</text>
<text x="188.5" y="68.6">1</text>
<text x="212.7" y="66">5</text>
<text x="212.7" y="68.6">6</text>
<text x="222.8" y="68.6">7</text>
<text x="222.8" y="66">8</text>
<text x="241.3" y="70.6" transform="rotate(-90 241.3 70.6)">6</text>
<text x="246.9" y="66">1</text>
<text x="75.5" y="74.9">4</text>
<text x="85.1" y="72.4" transform="rotate(-90 85.1 72.4)">17</text>
<text x="90.1" y="72.4" transform="rotate(-90 90.1 72.4)">18</text>
<text x="106" y="74.9">6</text>
<text x="106" y="77.4">7</text>
<text x="182.9" y="73.1" transform="rotate(-90 182.9 73.1)">6</text>
<text x="75.5" y="80">2</text>
<text x="75.5" y="82.5">3</text>
<text x="106" y="80">8</text>
<text x="106" y="82.5">9</text>
<text x="74.9" y="87.6">14</text>
<text x="105.4" y="85.1">10</text>
<text x="105.4" y="87.6">11</text>
<text x="74.9" y="90.1">15</text>
<text x="74.9" y="92.7">24</text>
<text x="74.9" y="95.2">25</text>
<text x="105.4" y="90.1">12</text>
<text x="105.4" y="92.7">13</text>
<text x="105.4" y="95.2">19</text>
<text x="199.3" y="95.2">4</text>
<text x="199.3" y="92.7">5</text>
<text x="199.3" y="90.1">6</text>
<text x="234.9" y="94">1</text>
<text x="28.5" y="101.6">1</text>
<text x="35.5" y="98.5" transform="rotate(-90 35.5 98.5)">6</text>
<text x="74.9" y="97.8">26</text>
<text x="74.9" y="100.3">27</text>
<text x="105.4" y="97.8">20</text>
<text x="105.4" y="100.3">21</text>
<text x="199.3" y="100.3">2</text>
<text x="199.3" y="97.8">3</text>
<text x="234.9" y="96.5">2</text>
<text x="234.9" y="99">3</text>
<text x="234.9" y="101.6">4</text>
<text x="28.5" y="106.7">3</text>
<text x="41.2" y="104.1">4</text>
<text x="74.9" y="102.8">28</text>
<text x="75.5" y="105.4">1</text>
<text x="105.4" y="102.8">22</text>
<text x="105.4" y="105.4">23</text>
<text x="199.3" y="102.8">1</text>
<text x="87.6" y="110.5" transform="rotate(-90 87.6 110.5)">16</text>
<text x="32.9" y="124.4">2</text>
<text x="209.5" y="120.1" transform="rotate(-90 209.5 120.1)">5</text>
<text x="221" y="120.1" transform="rotate(-90 221 120.1)">5</text>
<text x="233.7" y="120.1" transform="rotate(-90 233.7 120.1)">5</text>
<text x="247.6" y="120.1" transform="rotate(-90 247.6 120.1)">5</text>
<text x="32.9" y="127">1</text>
<text x="28.5" y="142.2">2</text>
<text x="36.1" y="142.2">1</text>
<text x="209.5" y="142.9" transform="rotate(-90 209.5 142.9)">2</text>
<text x="221" y="142.9" transform="rotate(-90 221 142.9)">2</text>
<text x="233.7" y="142.9" transform="rotate(-90 233.7 142.9)">2</text>
<text x="247.6" y="142.9" transform="rotate(-90 247.6 142.9)">2</text>
<text x="62.8" y="165.1">1</text>
<text x="99" y="167.6">1</text>
<text x="107.9" y="167.6">2</text>
<text x="62.8" y="172.7">2</text>
<text x="62.8" y="170.2">3</text>
<text x="99" y="170.2">3</text>
<text x="99" y="172.7">5</text>
<text x="107.9" y="170.2">4</text>
<text x="107.9" y="172.7">6</text>
<text x="54.6" y="179.8" transform="rotate(-90 54.6 179.8)">6</text>
<text x="57.1" y="179.8" transform="rotate(-90 57.1 179.8)">5</text>
<text x="62.8" y="175.2">4</text>
<text x="99" y="175.2">7</text>
<text x="99" y="177.8">9</text>
<text x="107.3" y="177.8">10 NRST</text>
<text x="107.9" y="175.2">8</text>
</g>
</svg>
